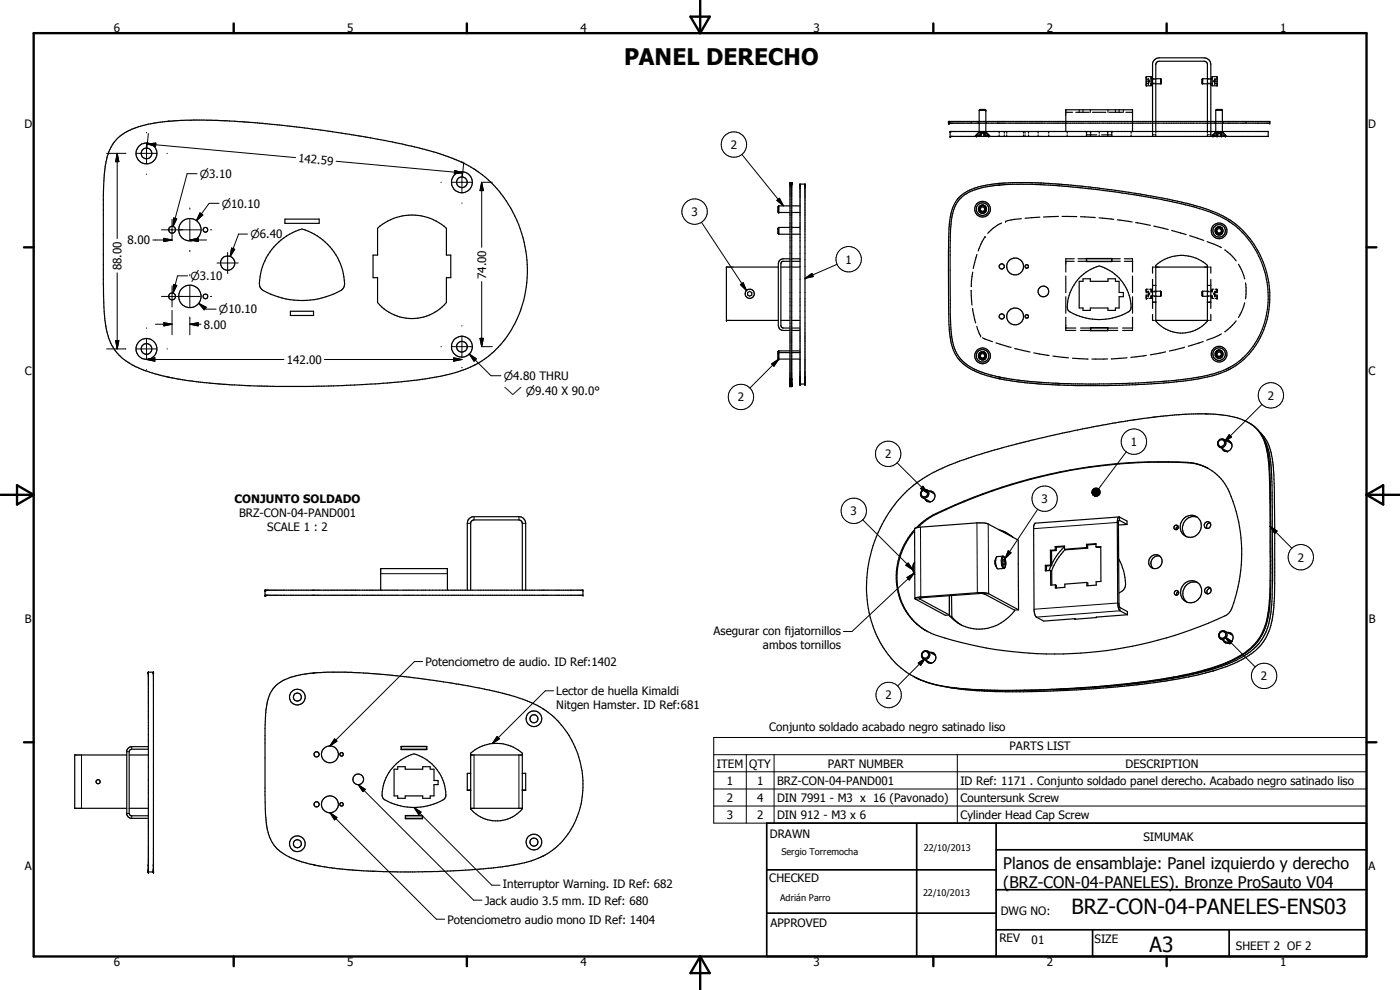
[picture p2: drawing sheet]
<svg xmlns="http://www.w3.org/2000/svg" width="420mm" height="297mm" viewBox="0 0 420 297" stroke-linecap="round" stroke-linejoin="round" font-family="sans-serif">
<g fill="none" stroke="#000" stroke-width=".35">
<path d="M284.6 36.4h96.5v.6h-96.5zM285.1 39.5h95.5v1.4h-95.5zM291.5 36.4v.2M291.5 36.8v.2M293.6 36.4v.2M293.6 36.8v.2M293.7 39.7l.8 .1M293.7 39.5v.1M293.9 33.1v3.5M293.9 36.8v2.8M293.9 39.6l-.9 .9M293.9 33.1h2"/>
<path d="M293.9 33.1l.2-.2h1.6l.2 .2M293.9 39.6h.6M294.4 40l-.2 .3M294.6 39.8h.5M295.2 39.6h.7M295.3 39.8h.8M295.3 40l.3 .1M295.9 33.1v3.5M295.9 36.8v2.8M295.9 39.6l.3 .3M296.1 39.5v.1M296.1 39.7v.1"/>
<path d="M296.1 39.8l.6 .7M296.1 36.4v.2M296.1 36.8v.2M299.9 39.5v.5M301.4 39.5v.5M302.1 39.5v.5M307.2 39.5v.5M307.6 39.5v.5M308.7 39.5v.5M311.6 39.5v.5M314.7 39.5v.5M319.9 36.6v-3.7h20v3.7"/>
<path d="M319.9 36.8v2.7M319.9 33.7h2M320.3 39.5v.5M322.9 33.7h4M323.9 32.9v.3M323.9 33.4v.3M325 32.9v.3M325 33.4v.3M326 39.5v.5M326.1 39.5v.3M327.2 32.9v.3M327.2 33.4v.3"/>
<path d="M327.3 39.5v.5M327.4 39.5v.3M327.9 33.7h4M329.9 39.5v.5M332.4 39.5v.3M332.5 39.5v.5M332.5 32.9v.3M332.5 33.4v.3M332.9 33.7h4M333.6 39.5v.3M333.7 39.5v.5M334.8 32.9v.3"/>
<path d="M334.8 33.4v.3M335.9 32.9v.3M335.9 33.4v.3M337.1 32.9v.3M337.1 33.4v.3M337.9 33.7h2M339.5 39.5v.5M339.9 36.8v2.7M344 23.1l1.5-.1v2.7h-1.5zM344 23.7h.2M344 25h.2M344 24.4h.2"/>
<path d="M344.4 23.7l.4 .3M344.4 24.4h.2M344.6 23.7l.1 .2M344.6 24.4l.1 .1M344.7 23.9v.1M344.7 24.5v.1M344.7 24.8l-.1 .2M344.7 24.2l-.1 .2M344.8 24.8l-.1 .2h-.3M344.9 24.2v.4M345.5 23.6h.7M345.5 25.1h.7"/>
<path d="M345.9 36.6v-17.6a2.07 2.07 0 0 1 2-1.6h13.5a2 2 0 0 1 2 1.9v17.3M345.9 36.8v3.2M345.9 23.7h.3M345.9 25h.3M346.5 23.7h.4M346.5 25h.4M346.5 23.6h1.8M346.5 25.1h1.8M346.9 36.6v-17.3l.3-.7 .7-.2h13.5l.8 .4 .2 .3v17.5M346.9 36.8v3.2M348.3 23.6v1.5M348.3 23.6l.2 .1-.2 1.4"/>
<path d="M360.9 23.6v1.5M360.9 23.6l-.1 .1 .1 1.4M360.9 23.6h1.8M360.9 25.1h1.8M362.4 36.8v3.2M362.4 23.7h.3M362.4 25h.3M363 23.7h.4M363 25h.4M363 23.6h.8M363 25.1h.8M363.4 36.8v3.2"/>
<path d="M363.8 23l1.5 .1v2.6h-1.5zM364.3 24.2v.4M364.4 24.8l.2 .2M364.6 23.9v.1M364.6 24.5v.1M364.6 24.8l.2 .2M364.6 23.7l-.2 .3M364.6 24.2v.2M364.6 36.4v.2M364.6 36.8v.2M364.6 24.4h.2M364.6 24.4v.1"/>
<path d="M364.7 39.7l.8 .1M364.7 39.5v.1M364.8 23.7l-.2 .2M364.9 39.6l-.6 .6M364.9 33.1h1.9M364.9 33.1l.2-.2h1.6l.1 .2M364.9 39.6h.6M364.9 33.1v3.5M364.9 36.8v2.8M365.1 23.7h.2M365.1 25h.2M365.1 24.4h.2"/>
<path d="M365.4 40l-.2 .3M365.6 39.8h.5M366.2 39.6h.6M366.3 39.8h.8M366.3 40l.3 .3M366.8 33.1v3.5M366.8 36.8v2.8M366.8 39.6l.4 .3M367.1 39.5v.1M367.1 39.7v.1M367.1 39.8l.6 .7M367.1 36.4v.2"/>
<path d="M367.1 36.8v.2M374 36.4v.2M374 36.8v.2M35.3 41.5a23.1 23.1 0 0 1 12.9-4.8l6.4-.6 6.6-.1 9.2 .4 9.8 .7 15.3 1.8 13.3 2 9 1.7 8.9 2.1a45.7 45.7 0 0 1 19.3 8.8 36.5 36.5 0 0 1 5.6 48.3 30 30 0 0 1-20 11.2l-6.5 1-8.9 .9-13.5 .8-10.3 .3h-9.7l-13.8-.6-9.8-.8-8.5-1.4a37.6 37.6 0 0 1-12-4.4 14.8 14.8 0 0 1-7-11.9l-.4-4.7-.2-6.9 .1-29.6a26.4 26.4 0 0 1 2.6-12.2zM237.1 54.8h.5v60.9h-.5zM240.1 55.2h1.5v60h-1.5zM288 59.1a20.1 20.1 0 0 1 11.5-4l9.7-.3 12.2 .7 15.4 1.9 15.1 2.7a49.9 49.9 0 0 1 18 6.4 27.9 27.9 0 0 1 6.1 38.4 20.5 20.5 0 0 1-6.5 5.6 38.8 38.8 0 0 1-15.7 4l-13 .9-18 .3-11.2-.5-7.1-.8-4.8-.8a22.6 22.6 0 0 1-11.7-5.4 17.8 17.8 0 0 1-3.2-10.8l-.2-16.4 .2-12.2a15.9 15.9 0 0 1 2.9-9.5zM288.1 59.6a16.9 16.9 0 0 1 10.4-3.9l7.9-.5 13.9 .7 14.3 1.7 15.6 2.6a62.5 62.5 0 0 1 18.3 6 27.4 27.4 0 0 1 7.1 38.4 22.3 22.3 0 0 1-15 8.4 175.3 175.3 0 0 1-26.9 2.1l-11.6 .1-8-.3-8.9-.9-5.8-1a21.1 21.1 0 0 1-11-5.2 15.9 15.9 0 0 1-3-9.4l-.3-17.4 .2-12.1a15.1 15.1 0 0 1 2.8-9.3zM292.9 40.6l-.4 .3M293 40.5v.1M293 40.7l1.2 .2M293 40.5h1.2"/>
<path d="M294.2 40.6v.3M294.2 40h.1M294.4 40l.1 .1M294.5 40.1v.2M294.5 40.6v.3M294.8 40l-.3 .1M295 40l.2 .1M295.2 40.1v.2M295.2 40.6v.3M295.3 40l-.1 .1M295.5 40.5h1.2M295.5 40l.1 .1"/>
<path d="M295.6 40.1v.2M295.6 40.6v.3M296.7 40.5v.1M296.7 40.7l-1.2 .2M296.8 40.6l.4 .3M299.9 40.5v.4M301.4 40.5v.4M302.1 40.5v.4M307.2 40.5v.4M307.6 40.5v.4M308.7 40.5v.4M311.6 40.5v.4"/>
<path d="M314.7 40.5v.4M320.3 40.5v.4M326 40.5v.4M326.1 40.1v.4h3M327.3 40.5v.4M327.4 40.1v.4M329.9 40.5v.4M332.4 40.1v.4M332.5 40.5v.4M333.6 40.1v.4h-3M333.7 40.5v.4M339.5 40.5v.4"/>
<path d="M345.9 40.1v.8M345.9 40.4h.3M346.5 40.4l.4 .1v.4M362.7 40.4l-.3 .1v.4M363 40.4h.4M363.4 40.1v.8M363.9 40.6l-.4 .3M364 40.5v.1M364 40.7l1.2 .2M364 40.5h1.2M364.3 40.2l-.3 .3M365.2 40.6v.3"/>
<path d="M365.2 40h.1M365.4 40l.1 .1M365.5 40.1v.2M365.5 40.6v.3M365.7 40l-.2 .1M366 40l.2 .1M366.2 40.1v.2M366.2 40.6v.3M366.3 40l-.1 .1M366.5 40h.1M366.5 40.5h1.2M366.6 40.6v.3"/>
<path d="M367.7 40.5v.1M367.7 40.7l-1.2 .2M367.8 40.6l.4 .3M82.9 73.3a17.8 17.8 0 0 1 7.7-4.6 17.5 17.5 0 0 1 12.7 17.1l-.3 .7a21.2 21.2 0 0 1-12.4 3.7 23.3 23.3 0 0 1-12.1-3.4l-.4-.7a14.5 14.5 0 0 1 1.8-8.8l1.7-2.5zM85.5 65.7h10.3v1.3h-10.3zM113.3 68.5a15.4 15.4 0 0 1 20.7 0v8h1.3v6.8h-1.3v7.5a13.5 13.5 0 0 1-20.7 0v-7.5h-1.3v-6.8h1.3zM233.7 61.8v2M233.7 68.2v2.1M233.7 61.8l-.2 .2v1.5l.2 .3M233.7 68.2l-.2 .3v1.6l.2 .2M233.7 70.3h3.4M233.7 68.2h3.4"/>
<path d="M233.7 63.8h3.4M233.7 61.8h3.4M237.1 77.6h-2a1.52 1.52 0 0 0-1.5 1.6l.1 19a1.34 1.34 0 0 0 1.4 .9h2M237.1 78.4h-2.2l-.3 .2-.3 .6v18.5l.6 .7h2.2M237.6 78.4h2.5M237.6 77.6h2.5M237.6 70.3h2.5M237.6 68.2h2.5M237.6 63.8h2.5M237.6 61.8h2.5M293.2 76.3l-1.1 4.3M293.9 63.5l.4 .3"/>
<path d="M294.1 61.8a1.22 1.22 0 0 0-.3 1.6 1.22 1.22 0 0 0 1.6 .4M294.1 61.8a1.17 1.17 0 0 1 1.8 .2M294.1 61.8l.2-.1a1.23 1.23 0 0 1 1.5 .3M294.2 62.4l-.1 .5 .4 .5M294.3 63.5a.99 .99 0 0 1-.1-1.4 .99 .99 0 0 1 1.4 0 .99 .99 0 0 1-.1 1.4M294.5 62.1h.7l.4 .7-.4 .6h-.7l-.3-.6zM295.6 62.4a.79 .79 0 0 1-.2 .9 .79 .79 0 0 1-.9 .1M295.6 71l-.8 1.5-1.2 2.8M295.8 63.5l-.5 .4-.8 .1M295.8 62l.3 .5-.3 1M295.9 63.5l-.3 .3M300.6 66.9l-2.6 1.6-1.6 1.5"/>
<path d="M306.5 65.6l-2.2 .2-2.5 .6M312.1 65.2l-4.5 .3M317.6 64.9l-4.4 .2M317.6 64.9h.1M318.7 64.9l4.5 .1M319.9 78.4h2.5M319.9 78.1v.6M319.9 78.9v2.7M322.4 77.6h-2.5v.3M323.5 78.4h12.7M323.5 77.6h12.7M324.3 65l4.4 .3"/>
<path d="M326 77.6h7.7v.9h-7.7zM326.1 77.6v.8M329.8 65.4l4.5 .4M333.6 77.6v.8M335.4 66l4.4 .6M337.4 78.4h2.5M337.4 77.6h2.5v.3M339.9 78.1v.6M339.9 78.9v2.7M340.8 66.8l4.4 .8M346.3 67.9l4.3 1M346.9 79.6a11.5 11.5 0 0 1 15.5 0v16.7a10.1 10.1 0 0 1-15.5 0z"/>
<path d="M351.7 69.1l4.3 1.3M357 70.7l4.3 1.4M362.3 72.5l4.3 1.8M364.9 68.5l-.3 .5 .3 1M364.9 70l.4 .4M364.9 70h.1M364.9 68.5v.1M365.1 68.3l-.2 .2M365.1 68.3l.8-.2 .9 .4M365.2 68.9a.79 .79 0 0 0 .7 1.2 .79 .79 0 0 0 .7-1.2M365.3 70.4h1M365.3 70.1a1 1 0 0 1-.2-1.5 1 1 0 0 1 1.5 0 1 1 0 0 1-.1 1.5"/>
<path d="M365.3 68.2l-.2 .1M365.3 70.4h1.1M365.5 68.1h.8l.5 .4M365.5 68.6h.7l.4 .7-.4 .6h-.7l-.3-.6zM366.8 70l-.5 .4M366.8 68.5l.3 .5-.3 1M366.8 70l-.2 .3M367.6 75l1.6 1.2 1.8 2.1M371.7 79.3l1.2 2.4 .6 2M87.2 93.4h6.9v1.3h-6.9zM224.4 87.8l.6-.4 .6 .4v.7l-.6 .4-.6-.4zM233.6 80.1h-15.6v16h15.6"/>
<path d="M234.3 96.1h2.8M234.3 80.1h2.8M237.6 96.1h2.5M237.6 80.1h2.5M237.6 99.1h2.5M237.6 98.4h2.5M291.5 87.1l.2 4.4M291.9 92.6l.9 4.3M291.9 81.7l-.4 4.3M293.1 97.9l1.2 2.9M319.9 98.9v.2h3M319.9 98.4h3"/>
<path d="M319.9 82.8v5M319.9 89v5M319.9 95.2v2.7M319.9 98.2v.5M323.9 84.4h1.1v-.7h2.2v.7h5.3v-.7h2.3v.7h1.1v3.4h1.2v1.2h-1.2v3.4h-1.1v.7h-2.3v-.7h-5.3v.7h-2.2v-.7h-1.1zM323.9 83.4a13.7 13.7 0 0 1 6-3.6 13 13 0 0 1 9.5 12.9l-.2 .3a15.3 15.3 0 0 1-10.3 2.8 15.1 15.1 0 0 1-8.4-2.8 11.5 11.5 0 0 1 3.4-9.6zM324.3 99.1h11.1M324.3 98.4h11.1M327.3 98.3h5.2v.9h-5.2zM327.4 98.4v.7M332.4 98.4v.7M336.9 98.4h3"/>
<path d="M339.9 98.9v.2h-3M339.9 82.8v5M339.9 89v5M339.9 95.2v2.7M339.9 98.2v.5M344 86.9v.9h.2M344 87.4h.2M344 88.9h.2M344.1 86.8h.5M344.1 89.5h.1M344.1 89.5h.5M344.2 88.5l-.2 .1v.9"/>
<path d="M344.4 87.8h.2M344.4 87.4l.4 .3M344.4 88.9h.2M344.4 88.5h.2M344.6 87.8l.1 .2M344.6 88.5l.1 .1M344.7 88.8l-.1 .1M344.7 87.5h.1M344.7 88.3l-.1 .2M344.7 87.7l-.1 .1M344.8 88.6l-.2 .3M344.9 87.9l.1 .2-.1 .3"/>
<path d="M345 86.8h.5v.9M345.5 88.6v.9h-.5M345.5 87.4h.5M345.5 88.9h.5M345.9 90.7h1M345.9 85.6h1M345.9 83.8v8.7M345.9 94.4v1.7h.3M345.9 90.6h1M345.9 87.5h.3M345.9 88.8h.3M346.2 80.1h-.3v1.9"/>
<path d="M346.4 87.4h1.9M346.4 88.9h1.9M346.5 96.1h16.2M346.5 80.1h16.2M346.5 87.5h.4M346.5 88.8h.4M348.3 87.4v1.5M348.3 87.4l.2 .1-.2 1.4M360.9 87.4h1.9M360.9 88.9h1.9M360.9 87.4v1.5M360.9 87.4l-.1 .1 .1 1.4"/>
<path d="M362.4 90.7h1M362.4 85.6h1M362.4 90.6h1M362.4 87.5h.3M362.4 88.8h.3M363 80.1h.4v1.9M363 87.5h.4M363 88.8h.4M363.3 87.4h.5M363.3 88.9h.5M363.4 83.8v8.7M363.4 94.4v1.7h-.4"/>
<path d="M363.8 88.6v.9h.4M364.2 86.8h-.4v.9M364.4 87.9l-.2 .2 .2 .3M364.5 88.6l.1 .3M364.6 88.3v.2M364.6 88.8v.1M364.6 87.7v.1M364.6 87.8h.2M364.6 87.4h.2M364.6 88.9h.2M364.6 88.5h.2M364.6 87.4l-.1 .3"/>
<path d="M364.6 88.5v.1M364.6 87.4v.1M364.6 87.8v.2M364.7 86.8h.5M365.1 87.4h.2M365.1 88.9h.2M365.1 88.5h.2v1M365.2 89.5h-.5M365.3 86.9v.9h-.2M371 96.3l-1.8 2-1.6 1.3M373.5 90.8l-.6 2-1.2 2.4M373.8 84.9l.2 1.4-.2 3.4"/>
<path d="M233.7 107.7h3.4M233.7 105.3h3.4M233.7 105.3v2.4M233.7 105.3l-.2 .2v2.1l.2 .1M237.1 105.8h-3.4l-.2 .2M237.6 107.7h2.5M237.6 105.8h2.5M237.6 105.3h2.5M293.9 106l-.3 .8 .3 .7M293.9 107.5l.4 .4M293.9 107.5l.2 .2M294.2 106.4a.79 .79 0 0 0 .7 1.2 .79 .79 0 0 0 .7-1.2"/>
<path d="M294.3 107.9h.3M294.3 107.6a1 1 0 0 1-.2-1.5 1 1 0 0 1 1.5 0 1 1 0 0 1-.1 1.5M294.3 105.7l-.4 .3M294.5 106.1h.7l.4 .7-.4 .6h-.7l-.3-.6zM294.5 107.9l.3 .1M294.6 105.6l-.7 .4M294.6 105.6l.8 .1 .4 .3M294.8 105.5l-.3 .1M294.8 101.3l3 1.2M295.1 105.5l.8 .5M295.8 107.5l-.4 .4h-.8M295.8 106a1.02 1.02 0 0 1 0 1.5"/>
<path d="M295.9 107.5l-.8 .5M298.9 102.9l4.5 1.3M304.5 104.6l4.6 1M310.2 105.9l4.7 .8M316 106.8l4.7 .6M321.8 107.5l4.7 .2M332.4 107.7h-4.7M338.2 107.4l-4.7 .3M344 106.6l-4.6 .6M349.8 105.6l-4.6 .9M355.5 104.2l-4.6 1.1M361.1 102.5l-4.5 1.4"/>
<path d="M364.9 107l.2 .2M364.9 105.5v.1M365.1 105.3a1.23 1.23 0 0 0 0 1.9M365.1 107.2l.2 .2M365.1 105.3l-.2 .2M365.2 105.9a.79 .79 0 0 0 .7 1.2 .79 .79 0 0 0 .7-1.2M365.3 105.2l-.2 .1M365.3 107.4l.8 .1M365.3 107.1a1 1 0 0 1-.2-1.5 1 1 0 0 1 1.5 0 1 1 0 0 1-.1 1.5M365.3 105.2l.8-.1 .7 .4M365.5 105.7h.7l.4 .6-.4 .6h-.7l-.3-.6zM365.8 105l-.5 .2"/>
<path d="M366.1 105l.7 .5M366.6 100.2l-4.4 1.9M366.8 105.5l.3 .5-.3 1M366.8 107l-.7 .4M366.8 107l-.5 .4h-1M366 134.2l2.3 1.2M366.7 134.5l.5 .7M366.9 134.7l.4 .5M367.3 131.8l2.3 1.3M368 132.2l1.1 .2M368.2 135.3v.1M368.2 132.3l.9 .1"/>
<path d="M369.1 132.4a1.69 1.69 0 0 1 .3 2.3 1.69 1.69 0 0 1-2.2 .5M369.4 133h.2M374.4 126.6a10.8 10.8 0 0 1 5.4 7l.9 5.2 .4 12.1a426 426 0 0 1-.2 30 22.2 22.2 0 0 1-3.2 10.9 24.9 24.9 0 0 1-12.8 8.2l-4.4 1.3-7.1 1.6-7.7 1.3-11 1.3-10.3 .9-13.6 .6-10.9 .1-7.1-.2a45.3 45.3 0 0 1-18.7-3.9M375.2 127.1a25.2 25.2 0 0 0-13.2-2.9l-9.5 .3-13.5 1.7-16.4 3-17.9 4.1a123.6 123.6 0 0 0-24 8.2l-1.1 .5a36.2 36.2 0 0 0-17.6 21.7 35.6 35.6 0 0 0 4 31.9l2.1 2.6a22.9 22.9 0 0 0 6.6 5.1 30.7 30.7 0 0 0 9 2.8 189.8 189.8 0 0 0 36.2 .7l1.1-.1M375.5 127.3l1.9 1.5 1.9 2.8M378.1 129.7a13.6 13.6 0 0 1 3.9 9.2l.4 7.2 .1 7.2a382.5 382.5 0 0 1-.2 27.8 21.7 21.7 0 0 1-3.7 12.2 17.5 17.5 0 0 1-4.7 3.9l-3.9 2-5.9 2.1-7.4 1.8-8.4 1.5-11.5 1.4-13.8 1-9.7 .4-11.5 .2a107.6 107.6 0 0 1-17-1.4M379.3 131.6a28.4 28.4 0 0 1 1.9 10.7l.1 6a642 642 0 0 1-.3 34.1 17.3 17.3 0 0 1-7.8 13.9 57.9 57.9 0 0 1-19.2 6.6l-14.3 2.2-18.7 1.6M379.3 131.6l1.1 2.4 .9 4.4 .5 7.2v6.5a447.6 447.6 0 0 1-.1 29.3 18.2 18.2 0 0 1-5.7 13.5 38.5 38.5 0 0 1-15.1 6.7l-7.1 1.6-8 1.3-9.5 1.1-13 1M274.5 158.9a20.1 20.1 0 0 0 .6 28.3l1.6 1.3M274.5 159.3a19.9 19.9 0 0 0 2.2 29.2M275 158.4a22.6 22.6 0 0 1 8.7-5.6 154.2 154.2 0 0 1 74.4-13.9 15.2 15.2 0 0 1 11.9 11.6 46.8 46.8 0 0 1-.7 32.8 6.9 6.9 0 0 1-4.2 2.6 116.8 116.8 0 0 1-85.8 4l-1.8-.9M276.9 149.3l2.3 1.2"/>
<path d="M277.6 149.7l.8 .8M277.8 149.8l.5 .7M278.2 147l2.3 1.2M278.4 150.5h.8M278.8 147.4l1.1 .2M279 150.5l.1 .1M279 147.4l.9 .2M279.2 150.5v.1M279.9 147.6l.6 .6M280.4 148.1h-.1M280.5 148.2a1.77 1.77 0 0 1-1.3 2.3M299.6 158.8l2.4 1 2.1 1.4"/>
<path d="M300.3 159.2l2 .8M335.8 155.1l-25.1 1.9-.3 .3-.2 .7 .1 25.2 .4 1.5 .3 .5 2.3 1.2 9.6-.6M335.9 155.1l2.3 1.2v1.1M335.9 155.1a1.68 1.68 0 0 0-.6 1.7l.2 24.9 .6 1.6 2.3 1.1M338.2 157.4l-2.2-1.3-.2 .1v25.4l.3 .7 2.3 1.2v.9M338.2 157.4l-2.6 .1M353.6 157.9l-.6 .5v.5M355.2 155.7a3.1 3.1 0 0 1 4.6-.1 3.1 3.1 0 0 1-.4 4.7 3.1 3.1 0 0 1-4.5-.1 3.1 3.1 0 0 1 .3-4.5zM359.3 155.2a3.4 3.4 0 0 0-4 1.6 3.4 3.4 0 0 0 .8 4.2M362.5 140.5l-3.3-1.3a122.5 122.5 0 0 0-29.2 .6 156.7 156.7 0 0 0-50.6 15.3l-1.7 1.2-2.3 2M363.2 156.9a1.07 1.07 0 0 0-.9 1.6M79.5 177.1h95.5v1.5h-95.5z"/>
<path d="M114.2 177.1v-6.5h20.1v6.5M140.2 177.1v-20.1a2 2 0 0 1 2.1-2h13.4a2 2 0 0 1 2.1 2v20.1M141.3 177.1v-20.3l.2-.4 .8-.4h13.4l.8 .4 .2 .6v20.1M274.5 168.8l-.3 .3a3.4 3.4 0 0 0 0 2.8l.3 .5M274.6 179.6l-.1-21 1.8-.4 18.8-1.3 1.3 .2 9.2 5 .1 20.9M275.9 179.6l9 4.9-1.2 .1-9.1-4.9v-.2l1.4-.4 17.7-1.3h1.8l1.1 .3 9.1 4.9M276 179.5l19-1.4 9.4 4.9M276 179.5l-.1 .1M284.9 178.7v6M285.6 178.7l.1 6.4M299 167.1l1.9-.2a.98 .98 0 0 1 .8 1.1l.1 1.5-.3 .9-2.1 .2-.4-.5-.2-1.2zM301 168.4h.5"/>
<path d="M301.1 169.3h.5M301.5 168.4l-.2-.6-.3 .3v.9l.3 .6 .3-.3M301.5 168.4l.1 .9M313.7 169.6v1.7l1.6-.1M313.7 169.6l.4 .2M314.1 169.8v1.4M315.2 165.1l.4 .2M315.2 165.1l.1 4.4M315.3 169.5l.3 .2M315.3 171.2l.3 .1 .1 4.3M315.3 171.2v4.4l1.4-.1M315.3 169.5l-1.6 .1"/>
<path d="M315.4 169.7l-.6 1.5M315.6 165.3v4.4M315.6 169.7l-1.5 .1M316.7 165l.3 .2M316.7 165l-1.5 .1M316.7 164v1M316.7 164l.3 .2M316.7 164l2.8-.2v1M316.7 175.5l.4 .1v.8M317 164.2l2.5-.2-2.5 2.9-1.4 2.4M317 165.2l-1.4 .1M317 164.2v1"/>
<path d="M319.6 164.9a18.3 18.3 0 0 0-4 6.4M326.1 163.3v1M326.1 164.3l.3 .2M326.1 164.3l-6.6 .5M326.1 163.3l.3 .2M326.1 163.3l2.8-.2v1M326.2 174.8l.3 .1v.8M326.2 174.8l-6.6 .5v.9l-2.9 .2v-.9M326.4 164.5l-6.6 .5-.3-.2M326.4 163.5v1M328.9 164.1l1.5-.1v10.5h-1.4v1.1l-2.8 .2v-1M328.9 164.1l1.5 .1"/>
<path d="M328.9 163.3l-2.5 .2M335.7 167.6a14.5 14.5 0 0 1 1.9 8.7l-.6 .9-1.2 .8M345.4 167.1a2.04 2.04 0 0 1 3.2 .5 2.04 2.04 0 0 1-1.4 2.9 1.99 1.99 0 0 1-2.3-.9 1.99 1.99 0 0 1 .5-2.5zM348.1 166.9a2.16 2.16 0 0 0-2.4 1.1 2.16 2.16 0 0 0 .4 2.6M353.7 177.5l-.5 .3-.1 .8M355.2 175.3a3.1 3.1 0 0 1 4.5-.2 3.1 3.1 0 0 1 .1 4.5 3.1 3.1 0 0 1-4.4 .6 3.1 3.1 0 0 1-.4-4.5zM359.4 174.8a3.4 3.4 0 0 0-4 1.6 3.4 3.4 0 0 0 .8 4.3M363.3 176.5a1.05 1.05 0 0 0-1 .6 1.05 1.05 0 0 0 .1 1.1M276.7 188.5l1.8 1M277.1 197.7l2.4 1.3M277.9 198.1l.8 .8M278.1 198.2l.5 .7"/>
<path d="M278.4 195.4l2.3 1.2M278.7 198.9l.8 .1M279.1 195.7l1.1 .3 .5 .6M279.3 198.9v.1M279.3 195.9l.9 .1M279.4 198.9l.1 .1M280.6 196.5h.1M280.7 196.6h.1M280.7 196.6a1.73 1.73 0 0 1-1.2 2.4M284.9 184.7l.8 .4M285.7 185.1l2.9 2.5M304.4 183a12.4 12.4 0 0 1-19.5 1.7"/>
<path d="M305.7 183h-1.3M329.1 185.2l-6.6 .5M338.4 184.4l-9.4 .8 .1 .1M366.3 191.7l2.4 1.3M367.1 192.1l.7 .8M367.3 192.2l.5 .7M367.6 189.4l2.3 1.2M367.8 192.9l.9 .1M368.3 189.7l1.1 .3M368.5 192.9l.2 .1M368.5 189.9l.9 .1M369.4 190l.5 .6"/>
<path d="M369.9 190.6h.1M369.9 190.5h-.1M369.9 190.6a1.71 1.71 0 0 1-1.2 2.4M44.5 201.7h1.5v59.9h-1.5zM82.7 205.8l.9-.7a21.6 21.6 0 0 1 10.3-3.1l4.3-.3h5.7l12.5 .8 18.5 2.4 12.7 2.3a51.8 51.8 0 0 1 15.4 5.5 27.2 27.2 0 0 1 6.4 39 20.1 20.1 0 0 1-6.4 5.1 37.1 37.1 0 0 1-12.9 3.3l-11.3 1.1-7.5 .3-12 .1-13.1-.5-6.3-.6-5.8-1a22.3 22.3 0 0 1-11.3-5.3 15.8 15.8 0 0 1-3.1-9.4l-.2-26.2a26.2 26.2 0 0 1 1.7-10.8zM321 206.7l-4.2 .2M323 206.6l-2 .1M363.4 200.9v.1M38 226.5h-15.6v16h15.6M38.8 226.5h5.7M44.5 224l-5.3 .1-.5 .2-.7 1v19l.5 .8 .7 .4h5.3M44.5 224.8h-5l-.5 .2-.2 .6v18.6l.5 .6h5.2"/>
<path d="M118.3 230.8h1.1v-.8h2.2v.8h5.3v-.8h2.2v.8h1.1v3.4h1.3v1.2h-1.3v3.4h-1.1v.7h-2.2v-.7h-5.3v.7h-2.2v-.7h-1.1zM118.3 229.8a13.5 13.5 0 0 1 5.9-3.6 13 13 0 0 1 9.6 12.9l-.2 .3a15.3 15.3 0 0 1-10.4 2.8 14.8 14.8 0 0 1-8.3-2.8 10.8 10.8 0 0 1 2.3-8.3zM120.4 223.9h7.7v1h-7.7zM120.4 224.8h7.7M120.4 224h7.7M120.5 224v.8M128 224v.8M140.2 237h1.1M141.3 226a11.7 11.7 0 0 1 15.4 0v16.7a10.1 10.1 0 0 1-15.4 0zM141.3 232h-1.1v5.2h1.1M141.3 226.5h15.4M156.7 232h1.1v5.2h-1.1"/>
<path d="M156.7 237h1.1M38.8 242.5h5.7M121.7 244.7h5.1v1h-5.1zM121.7 245.5h5.1M121.7 244.8h5.1M121.7 244.8v.7M126.7 244.8v.7M141.3 242.5h15.4"/>
<circle cx="43.9" cy="46" r="3.1"/>
<circle cx="44" cy="46" r="1.6"/>
<circle cx="138.6" cy="54.7" r="3.1"/>
<circle cx="138.6" cy="54.7" r="1.6"/>
<circle cx="51.7" cy="68.9" r="1.02"/>
<circle cx="57" cy="68.9" r="3.4"/>
<circle cx="61.7" cy="68.9" r=".7"/>
<circle cx="68.3" cy="78.9" r="2.15"/>
<circle cx="294.9" cy="62.8" r="2.36"/>
<circle cx="294.9" cy="62.8" r="1.88"/>
<circle cx="300.6" cy="79.9" r=".78"/>
<circle cx="304.6" cy="79.9" r="2.53"/>
<circle cx="308.1" cy="79.9" r=".5"/>
<circle cx="365.9" cy="69.3" r="2.35"/>
<circle cx="365.9" cy="69.3" r="1.87"/>
<circle cx="51.6" cy="88.9" r="1.02"/>
<circle cx="57" cy="88.9" r="3.4"/>
<circle cx="61.7" cy="88.9" r=".7"/>
<circle cx="225" cy="88.1" r="1.37"/>
<circle cx="300.6" cy="95" r=".77"/>
<circle cx="304.7" cy="94.9" r="2.52"/>
<circle cx="308.2" cy="95" r=".51"/>
<circle cx="313.1" cy="87.4" r="1.6"/>
<circle cx="43.9" cy="104.7" r="3.1"/>
<circle cx="44" cy="104.7" r="1.6"/>
<circle cx="138.6" cy="104" r="3.1"/>
<circle cx="138.6" cy="104" r="1.6"/>
<circle cx="294.9" cy="106.8" r="1.89"/>
<circle cx="294.9" cy="106.8" r="2.35"/>
<circle cx="365.9" cy="106.3" r="2.36"/>
<circle cx="365.9" cy="106.3" r="1.89"/>
<circle cx="366.5" cy="133" r="1.02"/>
<circle cx="366.6" cy="133" r="1.28"/>
<circle cx="277.4" cy="148.1" r="1"/>
<circle cx="277.5" cy="148.1" r="1.29"/>
<circle cx="353" cy="158.2" r=".68"/>
<circle cx="362.4" cy="157.6" r="1"/>
<circle cx="353.1" cy="177.9" r=".68"/>
<circle cx="362.5" cy="177.2" r=".98"/>
<circle cx="277.6" cy="196.5" r="1.02"/>
<circle cx="277.8" cy="196.5" r="1.27"/>
<circle cx="366.9" cy="190.5" r="1.02"/>
<circle cx="367" cy="190.6" r="1.28"/>
<circle cx="89.2" cy="209.1" r="1.2"/>
<circle cx="89.2" cy="209.2" r="2.37"/>
<circle cx="160.2" cy="215.7" r="1.2"/>
<circle cx="160.2" cy="215.7" r="2.34"/>
<circle cx="29.5" cy="234.5" r=".62"/>
<circle cx="95" cy="226.3" r=".78"/>
<circle cx="99" cy="226.3" r="2.53"/>
<circle cx="102.5" cy="226.3" r=".53"/>
<circle cx="107.5" cy="233.9" r="1.61"/>
<circle cx="89.2" cy="253.1" r="2.36"/>
<circle cx="89.2" cy="253.2" r="1.2"/>
<circle cx="95" cy="241.3" r=".76"/>
<circle cx="99" cy="241.3" r="2.52"/>
<circle cx="102.5" cy="241.3" r=".52"/>
<circle cx="160.2" cy="252.6" r="1.21"/>
<circle cx="160.2" cy="252.7" r="2.35"/>
</g>
<g fill="none" stroke="#000" stroke-width=".3">
<path d="M44 39.7v.2M32 46h5.8M35.2 46l.5 2.5h-1zM35.2 46v25.6M40.8 46h6.3M44 42.8v6.4M44 52.2v.1M44.2 43.2l2.6-.3-.1 1zM44.2 43.2l44.5 4.1M44.5 40l-.4 4.4M50.1 46h.1M59.1 52.1h-2.9l-4.3 15.8"/>
<path d="M100.9 48.4l38 3.5M132.3 54.7h.1M135.5 54.7h6.3M136.4 51.1l2.5 .8-2.6 .2zM138.6 48.4v.1M138.6 51.5v6.4M139.2 48.7l-.4 4.4M144.6 54.7l.5 2.5h-1.1zM144.6 54.7v19.5M144.8 54.7h2.9M222.7 46.4l12.4 15.4M45.9 72h5.7"/>
<path d="M48.5 69h11.6M49.2 71.5l2.4 .5-2.4 .5zM51.6 65.8v6.3M52.1 65.4l.9 .3-1.1 2.2zM57 72l2.5-.5v1zM57 62.4v.4M57 65.8v6.3M57 75.1v.4M57 72h5M60 63.9l.9 .6-1.9 1.7zM63.1 69h.4M65.1 78.9h6.4"/>
<path d="M65.7 61h-2.9l-3.8 5.2M68.3 75.7v6.4M69.5 74.4l.9 .4-1.3 2.2zM74.3 70.2h-2.7l-2.5 6.8M138.6 60.9v.1M210.5 66.7l13.5 20.5M233.2 60.1l.7-.6 1.2 2.3zM251.2 79.3l-9.6 4.2M35.2 81.9v22.8M44 98.4v.1M46.6 97.3h5M48.5 88.9h11.6"/>
<path d="M49.2 96.8l2.4 .5-2.4 .5zM51.6 85.8v6.3M51.6 93.1v7.4M52.1 85.4l.9 .2-1.1 2.3zM56.3 82.8h-3l-1.4 5.1M57 97.3l2.5-.5v1zM57 97.3h3.3M57 82.4v.4M57 85.8v6.3M57 95.1v5.4M59.6 91l2.3 1.2-.6 .8zM59.6 91l2.2 1.8h3"/>
<path d="M63.1 88.9h.4M138.6 97.7v.1M144.6 84.5v19.5M222.2 85.4l.8-.6 1 2.4zM241.6 83.5l2.1-1.5 .4 1zM32 104.7h5.8M34.7 102.2h1l-.5 2.5zM40.8 104.7h6.3M44 107.9l2.5-.5v1zM44 101.5v6.4M44 110.9v.1M44 107.9h41.2"/>
<path d="M50.1 104.7h.1M97.4 107.9h41.2M132.3 104h.1M135.5 104h6.3M136.1 107.4l2.5 .5-2.5 .5zM138.6 100.8v6.4M138.6 110.2v.2M140.8 106.2l2.1 1.5-.6 .7zM140.8 106.2l6.6 6.5h2.9M144 101.5h1.1l-.5 2.5zM144.8 104h2.9M231.6 109.2l2.1-1.5-1.4 2.2z"/>
<path d="M233.7 107.7l-8.6 8.7M269.2 138.9l9.2 9.1M338 135.6l-8.3 11.1M356.3 138.7l.3 .2M368.9 130.4l.7 .7-2.1 1.4zM378.7 121.3l-11.2 11.2M140.2 157h1.1M142.3 155v1M155.7 155v1M156.7 157h1.1M258.9 156l15.1 15M276.3 158.2v20.9l.5 .2"/>
<path d="M277 145.9l1.4 2.1-2.1-1.4zM281 154.1l.2 .1M293.2 156.9l.1 20.9 .5 .3M296.6 157.2l.1 20.9-1.2 .1M311.4 152.8l-9.8 14.8M327.7 147.7l.5 .9zM327.7 147.4l.5 1.2zM327.7 148l.5 .6zM327.8 147.2l.4 1.4zM327.9 148.3l.3 .3zM327.9 147l.3 1.6-.4-1.4zM328 148.5l.2 .1z"/>
<path d="M328.1 146.8l.2-.2-.1 2zM328.1 146.8l.1 1.8-.3-1.6zM328.2 148.6l.5 .3zM328.2 148.6l.8 .3zM328.2 148.6l1 .3zM328.2 148.6l1.3 .2-.3 .1zM328.2 148.6h1.5zM328.2 148.6l1.7-.1-.2 .1zM328.2 148.6l1.9-.3-.2 .2zM328.2 148.6l1.9-.6v.3zM328.2 148.6l2-.9-.1 .3zM328.2 148.6l1.9-1.2 .1 .3z"/>
<path d="M328.2 148.6l1.9-1.4v.2zM328.2 148.6l1.8-1.7 .1 .3zM328.2 146.6v2M328.3 146.6l.2-.1-.3 2.1zM328.5 146.5l.3-.1-.6 2.2zM328.8 146.4h.3l-.9 2.2zM329.1 146.4l.2 .1-1.1 2.1zM329.3 146.5l.3 .1-1.4 2zM329.6 146.6l.2 .1-1.6 1.9zM329.8 146.7l.2 .2-1.8 1.7zM335.6 156.9l-.3-.1-25.1 1.8M336 155.2l-.1 .9"/>
<path d="M381.2 157.9l2.1 1.4-.7 .8zM381.2 157.9l6.5 6.6M114.2 172.1h20.1M271.9 169.6l.7-.7 1.4 2.1zM272.2 173.3l2.2-1.3-1.5 2zM274.4 172l-18.7 17.5h-2.6M274.5 168.9a3.3 3.3 0 0 0 0 3.4M276 179.5v.2h-1.3M298.8 167.9a1.46 1.46 0 0 0 .2 1.9M300.9 167.2l.1-.1a1.27 1.27 0 0 1 .8 1.7 1.19 1.19 0 0 1-.5 1.5l-.4-.5-.2-1.1zM300.9 166.9a3.1 3.1 0 0 0 .3 3.7M302.6 165.3l.8 .6-1.8 1.7z"/>
<path d="M126.8 198.5h-2.4l-25.4 25.3M275.6 198.9l2.1-1.4-1.4 2.1zM277.7 197.5l-8.3 8.3M335.8 181.1l-.4-.2-25.1 1.9M336.1 182.3v1l-25.1 1.9M367.7 191.1l2.1 1.4-.7 .7zM367.7 191.1l9 9M166.1 207.3h-2.5l-15.8 15.8M307.5 207.1l.3 .1M309 207.2l.6 .3M24.5 226.5v16M38 225.6h.8"/>
<path d="M39.5 224v.8M100.4 221.7l.7 .7-2.1 1.4zM107.5 235.5l2.1 1.4-.7 .6zM107.5 235.5l34.6 34.6h2.5M142.3 226.5v16M149.2 221l.7 .7-2.1 1.4zM155.7 226.5v16M214.2 221.3h195.9v25.7h-195.9zM214.2 226.4h195.9M214.2 231.6h195.9M214.2 236.7h195.9M224 226.4v20.6"/>
<path d="M232.3 226.4v20.6M287.3 226.4v20.6M38 244.1h.8M39.5 244.8v.7M99 243.8l2.1 1.5-.7 .7zM99 243.8l32 32h2.4M124.2 242.3l2.2 1.4-.7 .7zM124.2 242.3l23.4 23.3h2.5M214.2 241.9h195.9"/>
<circle cx="220.2" cy="43.4" r="3.8"/>
<circle cx="208.5" cy="63.5" r="3.8"/>
<circle cx="254.7" cy="77.8" r="3.8"/>
<circle cx="222.3" cy="119.1" r="3.8"/>
<circle cx="381.4" cy="118.6" r="3.8"/>
<circle cx="266.5" cy="136.2" r="3.8"/>
<circle cx="340.3" cy="132.5" r="3.8"/>
<circle cx="256.2" cy="153.2" r="3.8"/>
<circle cx="313.5" cy="149.6" r="3.8"/>
<circle cx="390.4" cy="167.2" r="3.8"/>
<circle cx="266.7" cy="208.5" r="3.8"/>
<circle cx="379.4" cy="202.8" r="3.8"/>
</g>
<g fill="#000">
<circle cx="284.7" cy="37" r=".18"/>
<circle cx="284.7" cy="36.4" r=".18"/>
<circle cx="284.8" cy="37" r=".18"/>
<circle cx="284.8" cy="36.4" r=".18"/>
<circle cx="284.9" cy="37" r=".18"/>
<circle cx="284.9" cy="36.4" r=".18"/>
<circle cx="285.1" cy="39.5" r=".18"/>
<circle cx="285.2" cy="39.5" r=".18"/>
<circle cx="285.3" cy="39.5" r=".18"/>
<circle cx="294.5" cy="39.6" r=".18"/>
<circle cx="295.2" cy="39.6" r=".18"/>
<circle cx="295.9" cy="33.1" r=".18"/>
<circle cx="295.9" cy="39.6" r=".18"/>
<circle cx="296.1" cy="39.8" r=".18"/>
<circle cx="344" cy="23.2" r=".18"/>
<circle cx="344" cy="25.6" r=".18"/>
<circle cx="344.6" cy="25" r=".18"/>
<circle cx="344.6" cy="23.7" r=".18"/>
<circle cx="344.7" cy="23.7" r=".18"/>
<circle cx="344.7" cy="24.2" r=".18"/>
<circle cx="344.7" cy="25" r=".18"/>
<circle cx="345.5" cy="25.1" r=".18"/>
<circle cx="348.3" cy="23.6" r=".18"/>
<circle cx="348.5" cy="24.9" r=".18"/>
<circle cx="360.8" cy="24.9" r=".18"/>
<circle cx="360.9" cy="23.6" r=".18"/>
<circle cx="363.8" cy="25.1" r=".18"/>
<circle cx="364.6" cy="23.7" r=".18"/>
<circle cx="364.6" cy="25" r=".18"/>
<circle cx="364.6" cy="24.2" r=".18"/>
<circle cx="364.7" cy="39.8" r=".18"/>
<circle cx="365.3" cy="25.6" r=".18"/>
<circle cx="365.3" cy="23.2" r=".18"/>
<circle cx="365.5" cy="39.6" r=".18"/>
<circle cx="366.2" cy="39.6" r=".18"/>
<circle cx="366.8" cy="33.1" r=".18"/>
<circle cx="366.8" cy="39.6" r=".18"/>
<circle cx="367.1" cy="39.8" r=".18"/>
<circle cx="381.1" cy="36.4" r=".18"/>
<circle cx="381.1" cy="37" r=".18"/>
<circle cx="237.1" cy="55.1" r=".18"/>
<circle cx="237.1" cy="55" r=".18"/>
<circle cx="237.1" cy="54.9" r=".18"/>
<circle cx="237.1" cy="54.8" r=".18"/>
<circle cx="237.6" cy="55" r=".18"/>
<circle cx="237.6" cy="54.8" r=".18"/>
<circle cx="237.6" cy="54.9" r=".18"/>
<circle cx="237.6" cy="55.1" r=".18"/>
<circle cx="240.1" cy="55.4" r=".18"/>
<circle cx="240.1" cy="55.3" r=".18"/>
<circle cx="240.1" cy="55.5" r=".18"/>
<circle cx="241.6" cy="55.3" r=".18"/>
<circle cx="241.6" cy="55.4" r=".18"/>
<circle cx="241.6" cy="55.5" r=".18"/>
<circle cx="285.1" cy="40.9" r=".18"/>
<circle cx="285.2" cy="40.9" r=".18"/>
<circle cx="285.3" cy="40.9" r=".18"/>
<circle cx="293" cy="40.5" r=".18"/>
<circle cx="293" cy="40.9" r=".18"/>
<circle cx="294.4" cy="40" r=".18"/>
<circle cx="295.3" cy="40" r=".18"/>
<circle cx="295.5" cy="40" r=".18"/>
<circle cx="296.7" cy="40.9" r=".18"/>
<circle cx="296.7" cy="40.5" r=".18"/>
<circle cx="364" cy="40.9" r=".18"/>
<circle cx="364" cy="40.5" r=".18"/>
<circle cx="365.2" cy="40.9" r=".18"/>
<circle cx="365.2" cy="40.5" r=".18"/>
<circle cx="365.4" cy="40" r=".18"/>
<circle cx="366.3" cy="40" r=".18"/>
<circle cx="366.5" cy="40.9" r=".18"/>
<circle cx="366.5" cy="40.5" r=".18"/>
<circle cx="367.7" cy="40.9" r=".18"/>
<circle cx="367.7" cy="40.5" r=".18"/>
<circle cx="233.5" cy="68.5" r=".18"/>
<circle cx="233.5" cy="63.5" r=".18"/>
<circle cx="233.7" cy="63.8" r=".18"/>
<circle cx="295.6" cy="71" r=".18"/>
<circle cx="301.8" cy="66.4" r=".18"/>
<circle cx="319.9" cy="78.4" r=".18"/>
<circle cx="339.9" cy="78.4" r=".18"/>
<circle cx="218" cy="80.1" r=".18"/>
<circle cx="218" cy="96.1" r=".18"/>
<circle cx="319.9" cy="98.2" r=".18"/>
<circle cx="339.9" cy="98.2" r=".18"/>
<circle cx="344" cy="89.5" r=".18"/>
<circle cx="344" cy="86.9" r=".18"/>
<circle cx="344.1" cy="89.5" r=".18"/>
<circle cx="344.1" cy="86.8" r=".18"/>
<circle cx="344.7" cy="88.8" r=".18"/>
<circle cx="344.7" cy="87.7" r=".18"/>
<circle cx="345.5" cy="86.8" r=".18"/>
<circle cx="345.5" cy="88.9" r=".18"/>
<circle cx="345.5" cy="87.4" r=".18"/>
<circle cx="362.4" cy="80.1" r=".18"/>
<circle cx="362.4" cy="96.1" r=".18"/>
<circle cx="363.8" cy="88.9" r=".18"/>
<circle cx="363.8" cy="86.8" r=".18"/>
<circle cx="364.6" cy="88.8" r=".18"/>
<circle cx="364.6" cy="87.7" r=".18"/>
<circle cx="365.2" cy="89.5" r=".18"/>
<circle cx="365.2" cy="86.8" r=".18"/>
<circle cx="365.3" cy="86.9" r=".18"/>
<circle cx="365.3" cy="89.5" r=".18"/>
<circle cx="233.7" cy="107.7" r=".18"/>
<circle cx="233.7" cy="105.8" r=".18"/>
<circle cx="233.7" cy="105.3" r=".18"/>
<circle cx="237.1" cy="115.7" r=".18"/>
<circle cx="237.1" cy="115.5" r=".18"/>
<circle cx="237.1" cy="115.3" r=".18"/>
<circle cx="237.1" cy="115.6" r=".18"/>
<circle cx="237.1" cy="115.2" r=".18"/>
<circle cx="237.1" cy="115.1" r=".18"/>
<circle cx="237.1" cy="114.9" r=".18"/>
<circle cx="237.1" cy="114.6" r=".18"/>
<circle cx="237.1" cy="113.7" r=".18"/>
<circle cx="237.1" cy="114" r=".18"/>
<circle cx="237.1" cy="113.6" r=".18"/>
<circle cx="237.1" cy="115.4" r=".18"/>
<circle cx="237.6" cy="115.6" r=".18"/>
<circle cx="237.6" cy="115.7" r=".18"/>
<circle cx="237.6" cy="114.6" r=".18"/>
<circle cx="237.6" cy="114.9" r=".18"/>
<circle cx="237.6" cy="115.1" r=".18"/>
<circle cx="237.6" cy="115.3" r=".18"/>
<circle cx="237.6" cy="115.4" r=".18"/>
<circle cx="237.6" cy="115.5" r=".18"/>
<circle cx="237.6" cy="113.6" r=".18"/>
<circle cx="237.6" cy="115.2" r=".18"/>
<circle cx="237.6" cy="113.7" r=".18"/>
<circle cx="237.6" cy="114" r=".18"/>
<circle cx="240.1" cy="114.9" r=".18"/>
<circle cx="240.1" cy="115.1" r=".18"/>
<circle cx="240.1" cy="114.5" r=".18"/>
<circle cx="240.1" cy="114.3" r=".18"/>
<circle cx="240.1" cy="113.2" r=".18"/>
<circle cx="240.1" cy="115" r=".18"/>
<circle cx="240.1" cy="114.8" r=".18"/>
<circle cx="240.1" cy="114.7" r=".18"/>
<circle cx="240.1" cy="114.6" r=".18"/>
<circle cx="240.1" cy="114.1" r=".18"/>
<circle cx="240.1" cy="115.2" r=".18"/>
<circle cx="240.1" cy="114.2" r=".18"/>
<circle cx="241.6" cy="115" r=".18"/>
<circle cx="241.6" cy="113.2" r=".18"/>
<circle cx="241.6" cy="114.1" r=".18"/>
<circle cx="241.6" cy="114.5" r=".18"/>
<circle cx="241.6" cy="114.7" r=".18"/>
<circle cx="241.6" cy="115.2" r=".18"/>
<circle cx="241.6" cy="114.2" r=".18"/>
<circle cx="241.6" cy="114.3" r=".18"/>
<circle cx="241.6" cy="114.8" r=".18"/>
<circle cx="241.6" cy="114.9" r=".18"/>
<circle cx="241.6" cy="115.1" r=".18"/>
<circle cx="241.6" cy="114.6" r=".18"/>
<circle cx="294.3" cy="100.8" r=".18"/>
<circle cx="368.3" cy="135.4" r=".18"/>
<circle cx="369.6" cy="133.1" r=".18"/>
<circle cx="280.4" cy="148.2" r=".18"/>
<circle cx="79.5" cy="177.1" r=".18"/>
<circle cx="79.5" cy="178.6" r=".18"/>
<circle cx="79.7" cy="178.6" r=".18"/>
<circle cx="79.7" cy="177.1" r=".18"/>
<circle cx="79.8" cy="178.6" r=".18"/>
<circle cx="79.8" cy="177.1" r=".18"/>
<circle cx="175" cy="178.6" r=".18"/>
<circle cx="175" cy="177.1" r=".18"/>
<circle cx="298.8" cy="167.9" r=".18"/>
<circle cx="299" cy="169.8" r=".18"/>
<circle cx="44.5" cy="201.8" r=".18"/>
<circle cx="44.5" cy="201.9" r=".18"/>
<circle cx="44.5" cy="201.7" r=".18"/>
<circle cx="46" cy="201.8" r=".18"/>
<circle cx="46" cy="201.9" r=".18"/>
<circle cx="46" cy="201.7" r=".18"/>
<circle cx="141.3" cy="226.5" r=".18"/>
<circle cx="44.5" cy="259.6" r=".18"/>
<circle cx="44.5" cy="259.5" r=".18"/>
<circle cx="46" cy="259.5" r=".18"/>
<circle cx="46" cy="259.6" r=".18"/>
<circle cx="141.3" cy="242.5" r=".18"/>
<circle cx="44.5" cy="261.5" r=".18"/>
<circle cx="44.5" cy="261.1" r=".18"/>
<circle cx="44.5" cy="261" r=".18"/>
<circle cx="44.5" cy="261.6" r=".18"/>
<circle cx="44.5" cy="261.2" r=".18"/>
<circle cx="44.5" cy="260.9" r=".18"/>
<circle cx="44.5" cy="260.6" r=".18"/>
<circle cx="44.5" cy="261.4" r=".18"/>
<circle cx="46" cy="261.5" r=".18"/>
<circle cx="46" cy="261.1" r=".18"/>
<circle cx="46" cy="261" r=".18"/>
<circle cx="46" cy="261.2" r=".18"/>
<circle cx="46" cy="261.4" r=".18"/>
<circle cx="46" cy="260.6" r=".18"/>
<circle cx="46" cy="260.9" r=".18"/>
<circle cx="46" cy="261.6" r=".18"/>
</g>
<g fill="none" stroke="#000" stroke-width=".71">
<path d="M10.1 9.9h400v277.1h-400zM70.1 7v2.9M140.1 7v2.9M207.2 5h5.8l-2.9 4.9zM210.1 0v9.9M280.1 7v2.9M350.1 7v2.9M7.2 74.2h2.9M410.1 74.2h3M.1 148.5h10M5.1 145.6l5 2.9-5 2.9zM410.1 148.5h10"/>
<path d="M410.1 148.5l5-2.9v5.8zM7.2 222.7h2.9M410.1 222.7h3M70.1 287v2.9M140.1 287v2.9M210.1 287v10M210.1 287l2.9 5h-5.8zM280.1 287v2.9M350.1 287v2.9"/>
</g>
<path d="M230.1 247h180v40h-180zM275.1 247v40M298.9 255h111.2M298.9 247v40M230.1 274h68.8M230.1 261h68.8M298.9 279h111.2M298.9 267h111.2M327.9 279v8M368.9 279v8" fill="none" stroke="#000" stroke-width=".51"/>
<g fill="#000">
<path d="M35.2 46l.5 2.5h-1zM44.2 43.2l2.6-.3-.1 1zM136.4 51.1l2.5 .8-2.6 .2zM144.6 54.7l.5 2.5h-1.1zM49.2 71.5l2.4 .5-2.4 .5zM52.1 65.4l.9 .3-1.1 2.2zM57 72l2.5-.5v1zM60 63.9l.9 .6-1.9 1.7zM69.5 74.4l.9 .4-1.3 2.2zM233.2 60.1l.7-.6 1.2 2.3zM49.2 96.8l2.4 .5-2.4 .5zM52.1 85.4l.9 .2-1.1 2.3z"/>
<path d="M57 97.3l2.5-.5v1zM59.6 91l2.3 1.2-.6 .8zM222.2 85.4l.8-.6 1 2.4zM241.6 83.5l2.1-1.5 .4 1zM34.7 102.2h1l-.5 2.5zM44 107.9l2.5-.5v1zM136.1 107.4l2.5 .5-2.5 .5zM140.8 106.2l2.1 1.5-.6 .7zM144 101.5h1.1l-.5 2.5zM231.6 109.2l2.1-1.5-1.4 2.2zM368.9 130.4l.7 .7-2.1 1.4zM277 145.9l1.4 2.1-2.1-1.4z"/>
<path d="M328.2 148.6l.5 .3zM328.2 148.6l.8 .3zM328.2 148.6l1 .3zM328.2 148.6l1.3 .2-.3 .1zM328.2 148.6h1.5zM328.2 148.6l1.7-.1-.2 .1zM328.2 148.6l1.9-.3-.2 .2zM328.2 148.6l1.9-.6v.3zM328.2 148.6l2-.9-.1 .3zM328.2 148.6l1.9-1.2 .1 .3zM328.2 148.6l1.9-1.4v.2zM328.2 148.6l1.8-1.7 .1 .3z"/>
<path d="M329.8 146.7l.2 .2-1.8 1.7zM329.6 146.6l.2 .1-1.6 1.9zM329.3 146.5l.3 .1-1.4 2zM329.1 146.4l.2 .1-1.1 2.1zM328.8 146.4h.3l-.9 2.2zM328.5 146.5l.3-.1-.6 2.2zM328.1 146.8l.1 1.8-.3-1.6zM327.9 147l.3 1.6-.4-1.4zM327.8 147.2l.4 1.4zM327.7 147.4l.5 1.2zM327.7 147.7l.5 .9zM327.7 148l.5 .6z"/>
<path d="M327.9 148.3l.3 .3zM328 148.5l.2 .1zM381.2 157.9l2.1 1.4-.7 .8zM271.9 169.6l.7-.7 1.4 2.1zM272.2 173.3l2.2-1.3-1.5 2zM302.6 165.3l.8 .6-1.8 1.7zM275.6 198.9l2.1-1.4-1.4 2.1zM367.7 191.1l2.1 1.4-.7 .7zM100.4 221.7l.7 .7-2.1 1.4zM107.5 235.5l2.1 1.4-.7 .6zM149.2 221l.7 .7-2.1 1.4zM99 243.8l2.1 1.5-.7 .7z"/>
<path d="M124.2 242.3l2.2 1.4-.7 .7z"/>
</g>
<path d="M328.4 146.5v2.1" fill="none" stroke="#000" stroke-width=".34"/>
<text font-size="6.9" x="187.3" y="19.4">PANEL DERECHO</text>
<g font-size="6.3">
<text x="321.6" y="274.1">BRZ-CON-04-PANELES-ENS03</text>
<text x="345" y="285.6">A3</text>
</g>
<g font-size="4.8">
<text x="301.1" y="260.7">Planos de ensamblaje: Panel izquierdo y derecho</text>
<text x="301.1" y="266.4">(BRZ-CON-04-PANELES). Bronze ProSauto V04</text>
</g>
<g font-size="3.5">
<text x="34.2" y="9.6">6</text>
<text x="104.2" y="9.6">5</text>
<text x="174.2" y="9.6">4</text>
<text x="244.2" y="9.6">3</text>
<text x="314.2" y="9.6">2</text>
<text x="384.2" y="9.6">1</text>
<text x="7.3" y="38.4">D</text>
<text x="410.6" y="38.4">D</text>
<text x="219.3" y="44.7">2</text>
<text x="89.4" y="48.6" transform="rotate(5 89.4 48.6)">142.59</text>
<text x="207.5" y="64.8">3</text>
<text x="38.3" y="73.3">8.00</text>
<text x="36.5" y="81.1" transform="rotate(-90 36.5 81.1)">88.00</text>
<text x="145.9" y="83.7" transform="rotate(-90 145.9 83.7)">74.00</text>
<text x="253.7" y="79.1">1</text>
<text x="61.2" y="98.6">8.00</text>
<text x="7.4" y="112.6">C</text>
<text x="86.1" y="109.2">142.00</text>
<text x="410.7" y="112.6">C</text>
<text x="380.5" y="120">2</text>
<text x="221.4" y="120.4">2</text>
<text x="265.6" y="137.5">2</text>
<text x="339.3" y="133.9">1</text>
<text x="70.3" y="150.8">CONJUNTO SOLDADO</text>
<text x="71.7" y="155">BRZ-CON-04-PAND001</text>
<text x="255.3" y="154.6">3</text>
<text x="312.5" y="150.9">3</text>
<text x="80.2" y="159.2">SCALE 1 : 2</text>
<text x="389.5" y="168.5">2</text>
<text x="7.4" y="186.9">B</text>
<text x="214.2" y="190.5">Asegurar con fijatornillos</text>
<text x="410.8" y="186.9">B</text>
<text x="229" y="194.6">ambos tornillos</text>
<text x="127.7" y="199.8">Potenciometro de audio. ID Ref:1402</text>
<text x="167" y="208.5">Lector de huella Kimaldi</text>
<text x="265.8" y="209.8">2</text>
<text x="378.4" y="204.1">2</text>
<text x="167" y="212.7">Nitgen Hamster. ID Ref:681</text>
<text x="230.8" y="219.2">Conjunto soldado acabado negro satinado liso</text>
<text x="303" y="225.2">PARTS LIST</text>
<text x="215.1" y="230.3">ITEM</text>
<text x="224.9" y="230.3">QTY</text>
<text x="248.4" y="230.3">PART NUMBER</text>
<text x="337.8" y="230.3">DESCRIPTION</text>
<text x="218.1" y="235.4">1</text>
<text x="227.2" y="235.4">1</text>
<text x="233.2" y="235.5">BRZ-CON-04-PAND001</text>
<text x="288.2" y="235.5">ID Ref: 1171 . Conjunto soldado panel derecho. Acabado negro satinado liso</text>
<text x="218.1" y="240.6">2</text>
<text x="218.1" y="245.7">3</text>
<text x="227.2" y="240.5">4</text>
<text x="227.2" y="245.7">2</text>
<text x="233.2" y="240.6">DIN 7991 - M3 x 16 (Pavonado)</text>
<text x="233.2" y="245.7">DIN 912 - M3 x 6</text>
<text x="288.2" y="240.6">Countersunk Screw</text>
<text x="288.2" y="245.7">Cylinder Head Cap Screw</text>
<text x="231" y="251.5">DRAWN</text>
<text x="343.1" y="252.3">SIMUMAK</text>
<text x="7.4" y="261.1">A</text>
<text x="410.7" y="261.1">A</text>
<text x="150.9" y="266.6">Interruptor Warning. ID Ref: 682</text>
<text x="230.9" y="264.6">CHECKED</text>
<text x="145.5" y="271.4">Jack audio 3.5 mm. ID Ref: 680</text>
<text x="300.3" y="274.5">DWG NO:</text>
<text x="134.3" y="277.1">Potenciometro audio mono ID Ref: 1404</text>
<text x="231.3" y="278.3">APPROVED</text>
<text x="299.9" y="282.6">REV</text>
<text x="309.6" y="283.3">01</text>
<text x="328.5" y="283.1">SIZE</text>
<text x="370.9" y="285.1">SHEET 2 OF 2</text>
<text x="34.2" y="289.9">6</text>
<text x="104.2" y="289.9">5</text>
<text x="174.2" y="289.9">4</text>
<text x="244.2" y="289.9">3</text>
<text x="314.2" y="289.9">2</text>
<text x="384.2" y="289.9">1</text>
</g>
<g font-size="3.3">
<text x="60" y="53.4">n3.10</text>
<text x="66.6" y="62.3">n10.10</text>
<text x="75.1" y="71.5">n6.40</text>
<text x="57.1" y="84">n3.10</text>
<text x="65.6" y="94">n10.10</text>
<text x="151.2" y="114">n4.80 THRU</text>
<text x="151.2" y="118.5">w n9.40 X 90.0°</text>
</g>
<g font-size="2.7">
<text x="234.5" y="256.6">Sergio Torremocha</text>
<text x="277.2" y="255.3">22/10/2013</text>
<text x="277" y="268.7">22/10/2013</text>
<text x="234.1" y="270.3">Adrián Parro</text>
</g>
</svg>
